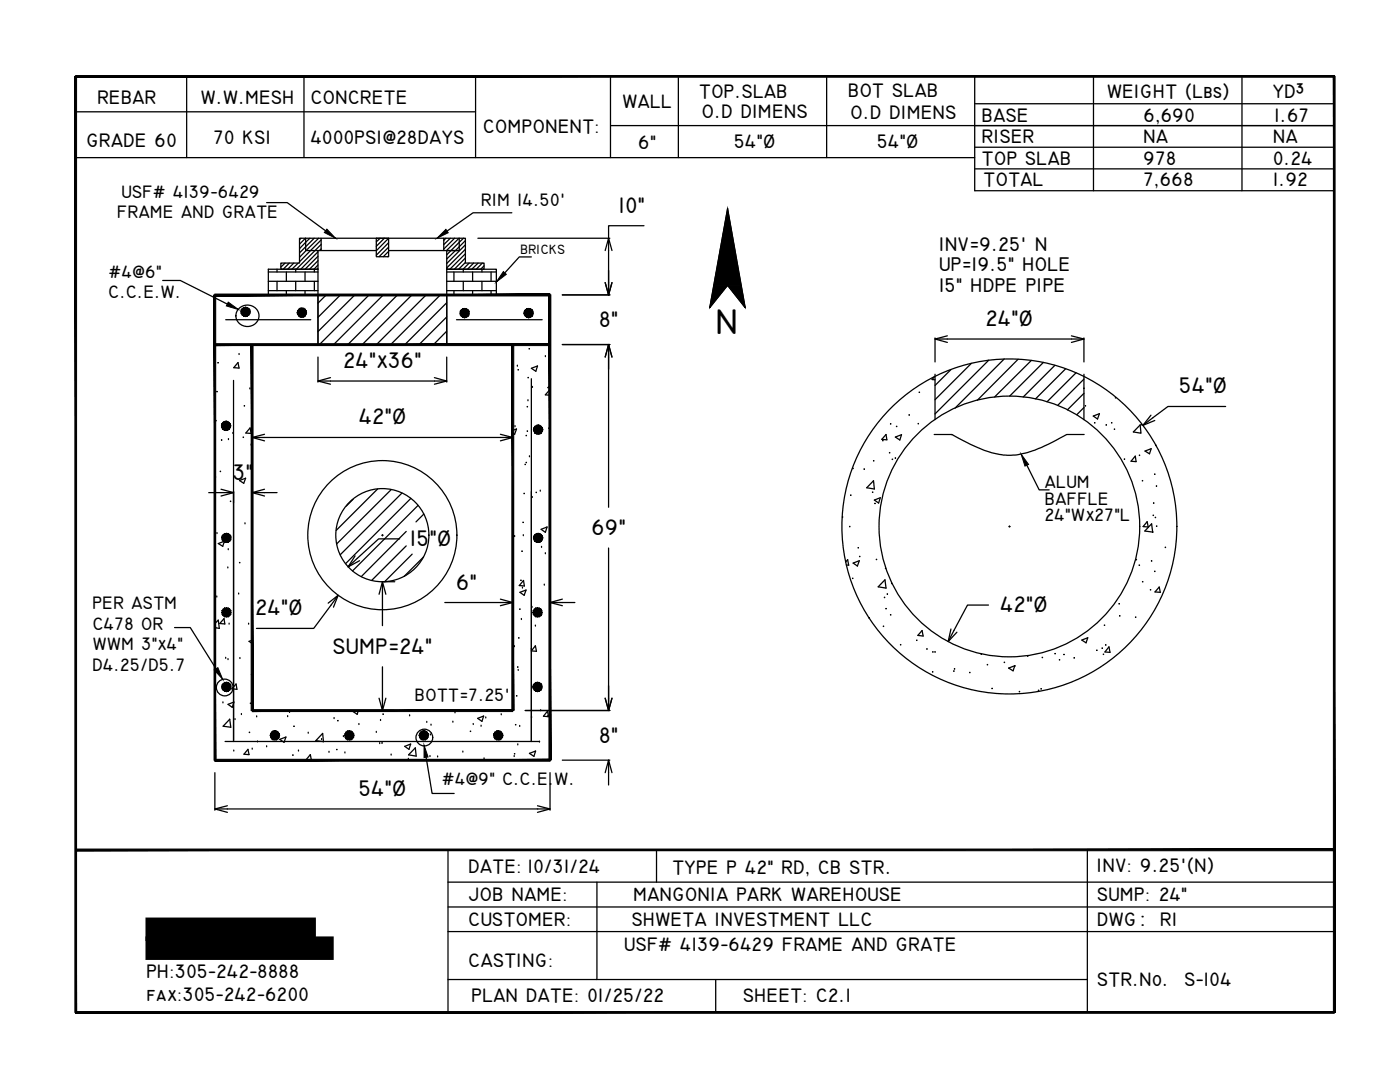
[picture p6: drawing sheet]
<svg xmlns="http://www.w3.org/2000/svg" width="279mm" height="216mm" viewBox="0 0 279 216" stroke-linecap="round" stroke-linejoin="round" font-family="sans-serif">
<!-- layer: 0 -->
<g fill="none" stroke="#000" stroke-width=".25">
<path d="M37.3 15.3v16.2M60.7 15.3v16.2M94.9 15.2v16.3M121.8 15.2v16.3M135.4 15.5v16M165 15.5v16M194.5 15.2v22.9h71.8M218.2 15.5v22.6M247.9 15.5v22.6M15.1 22.3h79.8M15.1 31.5h179.4M121.8 25.1h144.5"/>
<path d="M194.5 20.7h71.8M194.5 29.4h71.8M194.5 33.7h71.8M32.5 56h3.5l9.3 4.7M53.2 40.4h4.1l7.7 5.7M53.6 53.7h9.9v5.1h-9.9zM53.6 54.3h9.9M53.6 56.1h9.9M53.6 58h9.9M55.3 53.7v.6M55.3 56.1v1.9M56.9 52.5l-.9 .8"/>
<path d="M57.2 54.3v1.8M57.2 58v.8M57.7 52.5l-1.2 1.2M58.6 52.5l-1.2 1.2M59 53.7v.6M59 56.1v1.9M59.5 52.5l-1.2 1.2M59.8 47.5h1.2v2.5h2.5v3.7h-7.5v-1.2h3.8zM60.1 47.5l-.3 .3M60.9 54.3v1.8M60.9 58v.8M61 47.5l-1.2 1.2"/>
<path d="M61 47.5h30.7M61.8 47.5l-2 2.1M62.7 47.5l-2.9 3M62.7 53.7v.6M62.7 56.1v1.9M63.5 58.8v9.9M63.5 50.2l-3.5 3.5M63.5 51.1l-2.6 2.6M63.5 52l-1.7 1.7M63.5 52.9l-.8 .8M63.5 50h11.6M63.6 47.5l-3.8 3.9"/>
<path d="M64.1 47.9l-4.3 4.3M64.1 48.8l-5 4.9M64.1 49.7l-.3 .3M64.1 47.5v2.5M65.1 58.8l-1.6 1.7M67.9 58.8l-4.4 4.5M70.8 58.8l-7.3 7.4M73.7 58.8l-9.9 9.9M75.1 47.5h2.5v3.7h-2.5zM75.9 47.5l-.8 .8M76.5 58.8l-9.9 9.9M76.7 47.5l-1.6 1.6"/>
<path d="M77.6 47.5l-2.5 2.5M77.6 48.4l-2.5 2.5M77.6 49.3l-2 1.9M77.6 50.2l-1.1 1M77.6 51.1l-.2 .1M77.6 50h14.1M79.3 58.8l-9.9 9.9M82.2 58.8l-9.9 9.9M85 58.8l-9.9 9.9M87.9 58.8l-9.9 9.9M88.6 47.5v2.5M89 47.5l-.4 .5"/>
<path d="M89.2 53.7h9.9v5.1h-9.9zM89.2 50h2.5v-2.5h1.2v5h3.7v1.2h-7.4zM89.2 58.8v9.9M89.2 54.3h9.9M89.2 56.1h9.9M89.2 58h9.9M89.9 47.5l-1.3 1.3M90.6 54.3v1.8M90.6 58v.8M90.7 47.5l-2.1 2.2M91.6 47.5l-2.5 2.5M92.5 53.7v.6"/>
<path d="M92.5 56.1v1.9M92.5 47.5l-3.3 3.3M92.9 48l-3.7 3.7M92.9 48.9l-3.7 3.7M92.9 49.7l-3.7 3.8M92.9 50.6l-3.1 3.1M92.9 51.5l-2.2 2.2M92.9 52.4l-1.4 1.3M93.6 52.5l-1.2 1.2M94.3 54.3v1.8M94.3 58v.8M94.5 52.5l-1.2 1.2"/>
<path d="M95.4 47.5h26.3M95.4 52.5l-1.3 1.2M96.2 53.7v.6M96.2 56.1v1.9M96.3 52.5l-1.3 1.2M96.6 53l-.7 .7M98 54.3v1.8M98 58v.8M102.2 42.5h-7.8l-5.2 3.6M106 51.3h-2.4l-2.8 3.1M112.2 58.8h9.5M120.8 56.4l.7 2.4 .6-2.4"/>
<path d="M120.8 50l.7-2.5 .6 2.5M128.5 45h-7v13.8M145.2 41.6l3.5 19.8-3.5-4.5-3.6 4.5zM42.9 68.7v-9.9h66.9v9.9M42.9 68.7v83h66.9v-83M42.9 68.7h66.9M45 63.8h17M46.6 75.9v72.1M47.5 72.3l.2 1.1h-1zM47.7 70.7h.1M47.8 61.5a2.22 2.22 0 0 1 3.1-.1 2.22 2.22 0 0 1 .1 3.1 2.22 2.22 0 0 1-3.1 .1 2.22 2.22 0 0 1-.1-3.1zM49.9 77.6h.1"/>
<path d="M50.3 68.7v73.1h52v-73.1M63.5 71.2v5M63.5 76h25.7M66 75.4l-2.5 .6 2.5 .7M86.7 75.4l2.5 .6-2.5 .7M89.2 60.4l-8.4 8.3M89.2 63.2l-5.5 5.5M89.2 66.1l-2.7 2.6M89.2 71.2v5M91.1 63.8h17.1M103.3 73.1h.1M105.4 80h.1"/>
<path d="M106 75.6v72.4M106 73.5l1.3-.5-.4 1.1zM106.3 77.3h.1M108.8 71.2h.1M109.8 78.2l-.1-.4-.9 1 1 .1M109.8 76.9l-.5 .4 .5 .1M112.2 68.7h9.5M120.8 71.2l.7-2.5 .6 2.5M121.5 68.7v32.5M186.5 75.2l-.5 .5 .6 .1M186.6 67.4v4.8M186.6 74.7v9"/>
<path d="M186.6 67.6h29.7M189.1 67l-2.5 .6 2.5 .7M189.8 73.7l-3.2 3.2M193.8 72.5l-7.2 7.3M197.3 71.9l-10.7 10.7M200.4 71.6l-9.8 9.8M203.2 71.7l-8.2 8.2M205.8 71.9l-7.3 7.3M208.2 72.3l-6.7 6.7M210.5 72.9l-6.3 6.3M212.7 73.6l-6 6M213.8 67l2.5 .6-2.5 .7"/>
<path d="M214.8 74.4l-5.8 5.8M216.3 75.6l-5.2 5.3M216.3 78.5l-3.3 3.3M216.3 67.4v4.8M216.3 74.7v9M41.7 98.3h4.9M43 95.3h.1M44.1 97.6l2.5 .7-2.5 .7M45.6 87.7h.1M46.5 86.5h.1M47.8 95.9l1.2-.5-.4 1zM49.9 85.4l.2 1.1-1-.1z"/>
<path d="M50.1 88.8h.1M50.3 98.3h5M50.3 87.3h52M52.8 97.6l-2.5 .7 2.5 .7M52.8 86.7l-2.5 .6 2.5 .7M70.5 99.6l-1.4 1.4M75.4 97.6l-8.3 8.2M78.1 97.7l-10.9 10.8M80.2 98.4l-12.3 12.3M82 99.4l-13 13.1M99.9 86.7l2.4 .6-2.4 .7M102.3 85.9l.8-.3-.4 1.1-.4-.3"/>
<path d="M102.8 85.1h.1M105.7 91.1h.1M106.2 99.3h.1M107.8 98h.1M174.3 95.9l.2 1.7-1.5-.3zM174.5 99.8l1.2-.5-.4 1.1zM176.8 86.7l.2 1.1-1-.1zM178.7 87.2l1.2-.5-.3 1.1zM186.4 86.7h3.5a30 30 0 0 0 10.3 4.1 16.9 16.9 0 0 0 9-2.2l3.7-1.9h3.5M204.9 92.8l2.5 4.9h2M216.3 81.3l-1.4 1.5M218.2 83l1.2-.4-.4 1z"/>
<path d="M226.6 91l.1 1.1-1-.1zM227.5 84.8l.2 1.6-1.5-.2zM228.5 90l1.2-.5-.3 1.1zM229.7 82.8l-1.6 2.1 2.4-1M244.6 81.1h-11.5l-5 3.8M43.3 119.1h.1M43.3 106.5h.1M43.6 108.5l1.2-.5-.3 1zM45.5 113.3h.1M45.6 109.7h.1M47.6 118.5h.1M48.9 104.5h.1"/>
<path d="M67.5 118.8l-4.9 6.6h-11.4M70.9 110.9l-1.4 2.2 2.3-1.2M75.6 118.6l.7-2.5 .7 2.5M76.2 106.8h.3M76.3 106.7v.2M76.3 116.1v8.7M76.5 116.1h2.3M79.8 107.5h-4.2l-6.1 5.6M81.1 106l-9 9.1M81.1 108.9l-6.9 6.9M82.3 110.6l-5.5 5.5M83.4 100.8l-13 13.1"/>
<path d="M84.5 111.1l-3.9 3.9M84.6 102.6l-1.6 1.5M99.9 119.5l2.4 .7-2.4 .7M102.4 105.1h.1M102.7 107.1h.1M103.8 118.2l1.2-.5-.4 1.1zM104.3 117.3h.1M104.4 106.9h.1M104.5 115.8l.1 1.1-1-.1zM108 105.6l1.2-.4-.4 1zM108.1 109.2h.1M108.6 116.8h.1"/>
<path d="M108.8 110.5h.1M112.2 119.5l-2.4 .7 2.4 .7M121.5 109.3v32.5M168.8 112.1l.4-.4 .2 1.1-.5-.1M170.3 112.4l1.2-.5-.4 1zM176.6 115.7l.2 1.6-1.5-.2zM201.3 105.1h.3M201.5 104.9v.3M228.9 104.1l.3 1.1-1.1-.1zM229.8 104.5l.2 1.7-1.5-.2zM231.4 117.1l.2 1.1-1.1-.1zM34.8 125.2h3.2l5.1 8.3"/>
<path d="M42.9 124.4l.7-.7 .2 1.7-.9-.2M43.1 125.4h.1M44.7 123.4l.2 1.1-1-.1zM45 131.4h.1M45.5 131.6h.1M45.7 124.5h.1M47.1 136.5l.2 1h-1zM47.9 131.4h.1M49.6 124.5h.1M50.3 127.8l-.6 .2 .6 .4M65.5 120.4l2-1.6-1 2.4M75.6 139.3l.7 2.5 .7-2.5"/>
<path d="M76.3 133.1v8.7M88.8 120.2h13.5M102.7 129h.1M103.4 133.8h.1M104.1 123.6h.1M106 129.6h.1M106.2 121.2h.1M106.8 124.9h.1M106.8 128.9l.3 1.1-1.1-.1zM109.8 120.2h4.9M120.8 139.3l.7 2.5 .6-2.5M184 125.8l.2 1.1-1-.1z"/>
<path d="M189.8 125.5l-.6 2.5 1.8-1.8M197.3 120.7h-4.2l-3.9 7.3M201.3 133.3l1.2-.5-.3 1.1zM215.9 127.7l1.2-.4-.4 1zM221.3 129.1l.2 1.1-1-.1zM42.9 154.2v7.5M44.5 140.3h.1M44.9 148h62.8M45.5 140.5l1.2-.4-.3 1zM45.8 143.5l.3 1.6-1.6-.2zM46.7 149.9h.1M46.9 143.6h.1"/>
<path d="M48.2 142.6h.1M49.5 149.5l.2 1.1-1-.1zM50.3 149.5h.1M51.2 143h.1M51.4 148h.1M53.2 149h.1M55.8 147.5l1.3-.4-.4 1zM57.4 143h.1M57.8 142.2h.1M59.6 149.9h.1M61.5 146.3h.1M61.9 150.6l.2 1.1-1-.1z"/>
<path d="M64.2 147.6h.1M64.4 146.3l.2 1.7-1.6-.2zM65.7 150.1h.1M66.7 143.4h.1M68.5 147h.1M68.8 150.2h.1M70.9 141.8l-.5 .1 .9 .6 .2-.7M71.6 144.6h.1M75.1 146.1h.1M75.8 148.4h.1M75.9 143.8h.1M78.1 150.7h.1"/>
<path d="M80.8 148.9l1.2-.4-.4 1zM81.5 151.5h.1M81.5 141.8h.1M81.7 142.8h.1M82.9 149.2l.2 1.7-1.6-.3zM85 151.1l1.2 7.2h4.4M85.2 144.1h.1M85.8 151h.1M85.9 146.6h.1M86 144.7h.1M87.3 151h.1M90.4 144.1h.1"/>
<path d="M90.8 142.2h.1M92.4 150.1h.1M94.4 144.6h.1M95.3 143.3l1.2-.4-.3 1zM96 144.9h.1M96 141.8h.1M96.6 151.4h.1M96.9 143.3h.1M97 141.8v.1l-1-.1M100 142.6h.1M102.6 151h.1M103.3 148.6h.1"/>
<path d="M103.7 144.9h.1M104.8 141.8h16.9M105.7 150.3l1.2-.4-.3 1zM106.1 143.2h.1M107.7 148.1h.1M107.9 141.8h.1M109.3 141.9l.2 1.1-1-.1zM109.3 143h.1M109.8 154.2v7.5M112.2 151.7h9.5M120.8 154.2l.7-2.5 .6 2.5M121.5 151.7v4.9"/>
<path d="M42.9 161.4h66.9M45.4 160.8l-2.5 .6 2.5 .7M89.4 169.6v32.4M89.4 176h176.9M107.3 160.8l2.5 .6-2.5 .7M119.1 176v19.5M131 169.6v6.4M217 169.6v32.4M89.4 195.5h127.6M89.4 181h176.9M89.4 185.9h176.9M142.8 195.5v6.5"/>
<path d="M15.1 202v-186.8h251.2v186.8M19.2 202h67.1M266.3 202h-251.2h251.2"/>
<circle cx="76.3" cy="106.8" r="14.9"/>
<circle cx="76.3" cy="106.8" r="9.3"/>
<circle cx="201.4" cy="105" r="33.4"/>
<circle cx="201.4" cy="105.1" r="26"/>
<circle cx="44.9" cy="137.2" r="1.67"/>
<circle cx="84.7" cy="147.2" r="1.67"/>
</g>
<g fill="#000" stroke="#000" stroke-width=".2">
<path d="M65.2 45.7l1.8 1.8-2.3-1.1zM87.2 47.5l1.8-1.7 .5 .6zM100.5 54.2l.5 .5-1.9 1.6zM142.5 56.9h2.7l-3.6 4.5zM145.2 41.6l2.7 15.3h-5.4zM145.2 56.9h2.7l.8 4.5zM43.4 72.4h.2zM45.6 60.3l2 1.5-2.4-.8zM49 62.2h1l-.1 .4zM60.2 62.4h1l-.1 .3zM92.7 62.5h.9v.3zM103.3 73.8h.2z"/>
<path d="M105.5 62.5h.9l-.1 .3zM183.4 78.3h.2zM216.2 77.5h.2zM222.5 79.4h.2zM43 83.9h.2zM44 94v.1zM45.1 85h1l-.1 .3zM48.6 87.2v.1zM104.6 98.4l.1 .1-.1 .1zM104.7 92.7h.2zM107 98.2v.1zM107.4 85.7h.9l-.1 .4z"/>
<path d="M169.7 98.8h.2zM174.3 91.9h.2l-.1 .1zM177.5 90.3v.1zM178 91.7h.2zM181.4 82.8h.1zM183.2 84.5h.1v.1zM203.8 90.6l1.5 2.1-.7 .3zM216.5 81h.2zM220.7 84.8h.2zM221.8 84.4h.2zM227.3 90.8h.2zM227.7 84.8h.1z"/>
<path d="M230.6 88.9h.2zM45.2 107.3h.9v.4zM47.8 112.3h.1zM103.9 115.8h.2zM104.1 109.9l.2 .1-.1 .1zM104.3 104.2h.2zM107.4 107.3h.9l-.1 .4zM168.1 103.2h.1zM169.5 105.1h.2zM170.2 115.3v.2zM171.2 109.3h.2zM171.5 111h.2z"/>
<path d="M174.5 100.5h.2zM174.9 111.6h.1l-.1 .1zM176.5 119.1v.2zM177.9 116.4h.2zM226.7 111.7h.2zM227.3 112.8h.2zM228 116.1h.1zM230 106.2h.1zM230.2 100.4h.1zM230.4 114h.1zM230.5 103.3h.2zM230.8 105h.1z"/>
<path d="M42.8 133.7l.7-.5 1 2.4zM45.2 137.1h.9v.3zM45.2 122.2h.9v.4zM50.1 134.6h.2zM103.3 133.1h.1zM103.5 127.3h.1zM103.7 121.5h.1zM107.3 137.1h.9l-.1 .3zM107.3 122.2h.9l-.1 .4zM176.3 124.9l.1 .1-.1 .1zM184.9 129.5h.2zM186.1 134.1h.1z"/>
<path d="M186.1 130.1h.2zM186.5 130.1h.2zM190.4 133.5h.2zM193.5 134.2h.1zM195.7 130.5h.2zM200.4 132.2h.1zM202.4 132.9h.2zM205 130.9h.2zM207.2 137.8h.1zM207.9 131.2h.2zM212.3 130.6h.1zM214.3 131.3h.2z"/>
<path d="M218.8 129.8h.2zM220.6 128.7h.2zM223.3 120.5h.1zM226.6 123.1h.1zM54.9 146.7h.9l-.1 .4zM58.4 150.7h.1zM69.7 146.7h1l-.1 .4zM74.3 151.7h.2zM76.4 142.5h.1zM84.6 148.7l.8 2.3-.8 .2zM84.6 146.7h.9l-.1 .4zM93.9 145.9h.1l-.1 .1z"/>
<path d="M99.4 146.7h1l-.1 .4zM102.7 150.3v.2zM102.8 144.6h.2z"/>
<path d="M14.9 15.2l.4 186.8v-186.8zM14.9 15.2l.4 186.8h-.4z"/>
<path d="M15.1 15.4h251.2v-.3zM15.1 15.1h251.2l-251.2 .3z"/>
<path d="M42.7 58.8l.4 92.9v-92.9zM42.7 58.8l.4 92.9h-.4z"/>
<path d="M42.9 59.1h66.9v-.4zM42.9 58.7h66.9l-66.9 .4z"/>
<path d="M109.6 58.8l.3 92.9v-92.9zM109.6 58.8l.3 92.9h-.3z"/>
<path d="M48.1 62.6l.2 .3 .7-.7zM48.3 62.9l.7-.7-.4 .9zM49 62.2l-.4 .9 .4 .1z"/>
<path d="M48.3 61.6l-.2 .2 .9 .4zM48.1 61.8l.9 .4h-.9zM48.1 62.2v.4l.9-.4z"/>
<path d="M49 62.2v1l.4-.1zM49 62.2l.7 .7-.3 .2zM49 62.2l.7 .7 .2-.3z"/>
<path d="M49 61.3v.9l.4-.8zM48.6 61.4l.4-.1v.9zM48.3 61.6l.7 .6-.4-.8z"/>
<path d="M49 62.2h1l-.1-.4zM49.7 61.6l.2 .2-.9 .4zM49.4 61.4l-.4 .8 .7-.6z"/>
<path d="M50.1 68.7l.4 73.1v-73.1zM50.1 68.7l.4 73.1h-.4z"/>
<path d="M59.4 62.7l.2 .3 .6-.6zM59.6 63l.6-.6-.3 .8zM60.2 62.4l-.3 .8 .3 .1z"/>
<path d="M59.6 61.7l-.2 .3 .8 .4zM59.4 62l.8 .4h-.9zM59.3 62.4l.1 .3 .8-.3z"/>
<path d="M60.2 62.4v.9l.4-.1zM60.2 62.4l.7 .6-.3 .2zM60.2 62.4l.7 .6 .2-.3z"/>
<path d="M60.2 61.5v.9l.4-.9zM59.9 61.5h.3v.9zM59.6 61.7l.6 .7-.3-.9z"/>
<path d="M60.2 62.4h1l-.1-.4zM60.2 62.4l.7-.7 .2 .3zM60.6 61.5l-.4 .9 .7-.7z"/>
<path d="M91.9 62.8l.2 .3 .6-.6zM92.1 63.1l.6-.6-.3 .8zM92.7 62.5l-.3 .8 .3 .1z"/>
<path d="M92.1 61.8l-.2 .3 .8 .4zM91.9 62.1l.8 .4h-.9zM91.8 62.5l.1 .3 .8-.3z"/>
<path d="M92.7 62.5v.9l.4-.1zM92.7 62.5l.7 .6-.3 .2zM92.7 62.5l.7 .6 .2-.3z"/>
<path d="M92.7 61.6v.9l.4-.9zM92.4 61.6h.3v.9zM92.1 61.8l.6 .7-.3-.9z"/>
<path d="M92.7 62.5h.9v-.4zM92.7 62.5l.7-.7 .2 .3zM93.1 61.6l-.4 .9 .7-.7z"/>
<path d="M102.2 68.7l.3 73.1v-73.1zM102.2 68.7l.3 73.1h-.3z"/>
<path d="M104.6 62.8l.3 .3 .6-.6zM104.9 63.1l.6-.6-.3 .8zM105.5 62.5l-.3 .8 .3 .1z"/>
<path d="M104.9 61.8l-.3 .3 .9 .4zM104.6 62.1l.9 .4h-.9zM104.6 62.5v.3l.9-.3z"/>
<path d="M105.5 62.5v.9l.4-.1zM105.5 62.5l.7 .6-.3 .2zM105.5 62.5l.7 .6 .1-.3z"/>
<path d="M105.5 61.6v.9l.4-.9zM105.2 61.6h.3v.9zM104.9 61.8l.6 .7-.3-.9z"/>
<path d="M105.5 62.5h.9l-.1-.4zM105.5 62.5l.7-.7 .1 .3zM105.9 61.6l-.4 .9 .7-.7z"/>
<path d="M42.9 69h66.9v-.4zM42.9 68.6h66.9l-66.9 .4z"/>
<path d="M44.2 85.3l.3 .3 .6-.6zM44.5 85.6l.6-.6-.4 .8zM45.1 85l-.4 .8 .4 .1z"/>
<path d="M44.5 84.3l-.3 .3 .9 .4zM44.2 84.6l.9 .4h-.9zM44.2 85v.3l.9-.3z"/>
<path d="M45.1 85v.9l.4-.1zM45.1 85l.7 .6-.3 .2zM45.1 85l.7 .6 .2-.3z"/>
<path d="M45.1 84v1l.4-.9zM44.7 84.1l.4-.1v1zM44.5 84.3l.6 .7-.4-.9z"/>
<path d="M45.1 85h1l-.1-.4zM45.1 85l.7-.7 .2 .3zM45.5 84.1l-.4 .9 .7-.7z"/>
<path d="M106.6 86.1l.1 .3 .7-.7zM106.7 86.4l.7-.7-.3 .9zM107.4 85.7l-.3 .9 .3 .1z"/>
<path d="M106.7 85.1l-.1 .3 .8 .3zM106.6 85.4l.8 .3h-.9zM106.5 85.7l.1 .4 .8-.4z"/>
<path d="M107.4 85.7v1l.3-.1zM107.4 85.7l.6 .7-.3 .2zM107.4 85.7l.6 .7 .2-.3z"/>
<path d="M107.4 84.8v.9l.3-.8zM107.1 84.9l.3-.1v.9zM106.7 85.1l.7 .6-.3-.8z"/>
<path d="M107.4 85.7h.9l-.1-.3zM107.4 85.7l.6-.6 .2 .3zM107.7 84.9l-.3 .8 .6-.6z"/>
<path d="M44.3 107.7l.2 .3 .7-.7zM45.2 107.3l-.4 .9-.3-.2zM45.2 107.3l-.4 .9h.4z"/>
<path d="M44.5 106.7l-.2 .3 .9 .3zM44.3 107l.9 .3h-.9zM44.3 107.3v.4l.9-.4z"/>
<path d="M45.2 107.3v.9h.4zM45.2 107.3l.6 .7-.2 .2zM45.2 107.3l.6 .7 .3-.3z"/>
<path d="M45.2 106.4v.9l.4-.8zM44.8 106.5l.4-.1v.9zM44.5 106.7l.7 .6-.4-.8z"/>
<path d="M45.2 107.3h.9v-.3zM45.2 107.3l.6-.6 .3 .3zM45.6 106.5l-.4 .8 .6-.6z"/>
<path d="M106.6 107.7l.1 .3 .7-.7zM107.4 107.3l-.3 .9-.4-.2zM107.4 107.3l-.3 .9h.3z"/>
<path d="M106.7 106.7l-.1 .3 .8 .3zM106.6 107l.8 .3h-.9zM106.5 107.3l.1 .4 .8-.4z"/>
<path d="M107.4 107.3v.9h.3zM107.4 107.3l.6 .7-.3 .2zM107.4 107.3l.6 .7 .2-.3z"/>
<path d="M107.4 106.4v.9l.3-.8zM107.1 106.5l.3-.1v.9zM106.7 106.7l.7 .6-.3-.8z"/>
<path d="M107.4 107.3h.9l-.1-.3zM107.4 107.3l.6-.6 .2 .3zM107.7 106.5l-.3 .8 .6-.6z"/>
<path d="M44.3 137.4l.2 .3 .7-.6zM44.5 137.7l.7-.6-.4 .8zM45.2 137.1l-.4 .8 .4 .1z"/>
<path d="M44.3 122.6l.2 .3 .7-.7zM44.5 122.9l.7-.7-.4 .9zM45.2 122.2l-.4 .9h.4z"/>
<path d="M44.5 136.4l-.2 .3 .9 .4zM44.3 136.7l.9 .4h-.9zM44.3 137.1v.3l.9-.3z"/>
<path d="M44.5 121.5l-.2 .3 .9 .4zM44.3 121.8l.9 .4h-.9zM44.3 122.2v.4l.9-.4z"/>
<path d="M45.2 137.1v.9l.4-.1zM45.2 137.1l.6 .6-.2 .2zM45.2 137.1l.6 .6 .3-.3z"/>
<path d="M45.2 122.2v.9h.4zM45.2 122.2l.6 .7-.2 .2zM45.2 122.2l.6 .7 .3-.3z"/>
<path d="M45.2 136.1v1l.4-.9zM44.8 136.2l.4-.1v1zM44.5 136.4l.7 .7-.4-.9z"/>
<path d="M45.2 121.3v.9l.4-.9zM44.8 121.3h.4v.9zM44.5 121.5l.7 .7-.4-.9z"/>
<path d="M45.2 137.1h.9v-.4zM45.8 136.4l.3 .3-.9 .4zM45.6 136.2l-.4 .9 .6-.7z"/>
<path d="M45.2 122.2h.9v-.4zM45.8 121.5l.3 .3-.9 .4zM45.6 121.3l-.4 .9 .6-.7z"/>
<path d="M106.4 137.4l.2 .3 .7-.6zM106.6 137.7l.7-.6-.4 .8zM107.3 137.1l-.4 .8 .4 .1z"/>
<path d="M106.4 122.6l.2 .3 .7-.7zM106.6 122.9l.7-.7-.4 .9zM107.3 122.2l-.4 .9h.4z"/>
<path d="M106.6 136.4l-.2 .3 .9 .4zM106.4 136.7l.9 .4h-1zM106.3 137.1l.1 .3 .9-.3z"/>
<path d="M106.6 121.5l-.2 .3 .9 .4zM106.4 121.8l.9 .4h-1zM106.3 122.2l.1 .4 .9-.4z"/>
<path d="M107.3 137.1v.9l.3-.1zM107.3 137.1l.7 .6-.4 .2zM107.3 137.1l.7 .6 .1-.3z"/>
<path d="M107.3 122.2v.9h.3zM107.3 122.2l.7 .7-.4 .2zM107.3 122.2l.7 .7 .1-.3z"/>
<path d="M107.3 136.1v1l.3-.9zM106.9 136.2l.4-.1v1zM106.6 136.4l.7 .7-.4-.9z"/>
<path d="M107.3 121.3v.9l.3-.9zM106.9 121.3h.4v.9zM106.6 121.5l.7 .7-.4-.9z"/>
<path d="M107.3 137.1h.9l-.1-.4zM107.3 137.1l.7-.7 .1 .3zM107.6 136.2l-.3 .9 .7-.7z"/>
<path d="M107.3 122.2h.9l-.1-.4zM107.3 122.2l.7-.7 .1 .3zM107.6 121.3l-.3 .9 .7-.7z"/>
<path d="M54 147.1l.2 .3 .7-.7zM54.2 147.4l.7-.7-.4 .9zM54.9 146.7l-.4 .9 .4 .1z"/>
<path d="M54.2 146.1l-.2 .3 .9 .3zM54 146.4l.9 .3h-1zM53.9 146.7l.1 .4 .9-.4z"/>
<path d="M54.9 146.7v1l.3-.1zM54.9 146.7l.6 .7-.3 .2zM54.9 146.7l.6 .7 .2-.3z"/>
<path d="M54.9 145.8v.9l.3-.8zM54.5 145.9l.4-.1v.9zM54.2 146.1l.7 .6-.4-.8z"/>
<path d="M54.9 146.7h.9l-.1-.3zM54.9 146.7l.6-.6 .2 .3zM55.2 145.9l-.3 .8 .6-.6z"/>
<path d="M68.9 147.1l.1 .3 .7-.7zM69 147.4l.7-.7-.4 .9zM69.7 146.7l-.4 .9 .4 .1z"/>
<path d="M69 146.1l-.1 .3 .8 .3zM68.9 146.4l.8 .3h-.9zM68.8 146.7l.1 .4 .8-.4z"/>
<path d="M69.7 146.7v1l.4-.1zM69.7 146.7l.7 .7-.3 .2zM69.7 146.7l.7 .7 .2-.3z"/>
<path d="M69.7 145.8v.9l.4-.8zM69.3 145.9l.4-.1v.9zM69 146.1l.7 .6-.4-.8z"/>
<path d="M69.7 146.7h1l-.1-.3zM69.7 146.7l.7-.6 .2 .3zM70.1 145.9l-.4 .8 .7-.6z"/>
<path d="M83.7 147.1l.2 .3 .7-.7zM83.9 147.4l.7-.7-.4 .9zM84.6 146.7l-.4 .9 .4 .1z"/>
<path d="M83.9 146.1l-.2 .3 .9 .3zM83.7 146.4l.9 .3h-.9zM83.7 146.7v.4l.9-.4z"/>
<path d="M84.6 146.7v1l.3-.1zM84.6 146.7l.6 .7-.3 .2zM84.6 146.7l.6 .7 .2-.3z"/>
<path d="M84.6 145.8v.9l.3-.8zM84.2 145.9l.4-.1v.9zM83.9 146.1l.7 .6-.4-.8z"/>
<path d="M84.6 146.7h.9l-.1-.3zM84.6 146.7l.6-.6 .2 .3zM84.9 145.9l-.3 .8 .6-.6z"/>
<path d="M98.6 147.1l.2 .3 .6-.7zM98.8 147.4l.6-.7-.3 .9zM99.4 146.7l-.3 .9 .3 .1z"/>
<path d="M98.8 146.1l-.2 .3 .8 .3zM98.6 146.4l.8 .3h-.9zM98.5 146.7l.1 .4 .8-.4z"/>
<path d="M99.4 146.7v1l.4-.1zM99.4 146.7l.7 .7-.3 .2zM99.4 146.7l.7 .7 .2-.3z"/>
<path d="M99.4 145.8v.9l.4-.8zM99.1 145.9l.3-.1v.9zM98.8 146.1l.6 .6-.3-.8z"/>
<path d="M99.4 146.7h1l-.1-.3zM99.4 146.7l.7-.6 .2 .3zM99.8 145.9l-.4 .8 .7-.6z"/>
<path d="M50.3 142h52v-.4zM50.3 141.6h52l-52 .4z"/>
<path d="M42.9 151.9h66.9v-.4zM42.9 151.5h66.9l-66.9 .4z"/>
<path d="M15.2 169.4v.4l250.9-.4zM15.2 169.8l250.9-.4v.4z"/>
<path d="M15.1 201.8v.4l251.2-.4zM15.1 202.2l251.2-.4v.4z"/>
<path d="M266.1 15.2v186.8h.3zM266.1 15.2h.3v186.8z"/>
<circle cx="43.3" cy="78.1" r=".07"/>
<circle cx="105.4" cy="75.3" r=".07"/>
<circle cx="105.6" cy="69.6" r=".07"/>
<circle cx="42.9" cy="89.7" r=".07"/>
<circle cx="44.2" cy="87.8" r=".07"/>
<circle cx="48.8" cy="81" r=".07"/>
<circle cx="105" cy="92.3" r=".07"/>
<circle cx="105" cy="86.9" r=".07"/>
<circle cx="105.2" cy="86" r=".07"/>
<circle cx="105.2" cy="81.1" r=".07"/>
<circle cx="109.5" cy="85.4" r=".07"/>
<circle cx="170.2" cy="93.5" r=".07"/>
<circle cx="172.5" cy="93.6" r=".07"/>
<circle cx="174.1" cy="98.2" r=".07"/>
<circle cx="176.2" cy="87.9" r=".07"/>
<circle cx="177.7" cy="84.6" r=".07"/>
<circle cx="178.7" cy="91.4" r=".07"/>
<circle cx="178.9" cy="85.1" r=".07"/>
<circle cx="218.5" cy="84.4" r=".07"/>
<circle cx="222.4" cy="85.6" r=".07"/>
<circle cx="224.4" cy="91.6" r=".07"/>
<circle cx="228" cy="95.9" r=".07"/>
<circle cx="230.5" cy="94.6" r=".07"/>
<circle cx="230.8" cy="97" r=".07"/>
<circle cx="46" cy="100" r=".07"/>
<circle cx="176.7" cy="113.4" r=".07"/>
<circle cx="177.1" cy="118.5" r=".07"/>
<circle cx="229.6" cy="117.7" r=".07"/>
<circle cx="229.8" cy="111.9" r=".07"/>
<circle cx="230.2" cy="102.8" r=".07"/>
<circle cx="232.6" cy="109.2" r=".07"/>
<circle cx="103.1" cy="138.8" r=".07"/>
<circle cx="173.4" cy="123.3" r=".07"/>
<circle cx="176.8" cy="121.4" r=".07"/>
<circle cx="177.7" cy="122.7" r=".07"/>
<circle cx="179.7" cy="128.6" r=".07"/>
<circle cx="183" cy="127.8" r=".07"/>
<circle cx="190.4" cy="133.9" r=".07"/>
<circle cx="197.1" cy="132.6" r=".07"/>
<circle cx="198" cy="137.4" r=".07"/>
<circle cx="203.4" cy="138" r=".07"/>
<circle cx="207.8" cy="137.4" r=".07"/>
<circle cx="210.6" cy="130.4" r=".07"/>
<circle cx="211.4" cy="131.6" r=".07"/>
<circle cx="220" cy="129.3" r=".07"/>
<circle cx="220.2" cy="130.5" r=".07"/>
<circle cx="220.4" cy="124.7" r=".07"/>
<circle cx="223.5" cy="122.9" r=".07"/>
<circle cx="49.8" cy="146.1" r=".07"/>
<circle cx="50" cy="140.3" r=".07"/>
<circle cx="58.7" cy="144.9" r=".07"/>
<circle cx="67.2" cy="149.6" r=".07"/>
<circle cx="67.4" cy="143.8" r=".07"/>
<circle cx="76.2" cy="148.2" r=".07"/>
<circle cx="85.1" cy="147" r=".07"/>
</g>
<path d="M29.2 183.3h33.7v4.3h-33.7zM29.2 187h37.2v4.4h-37.2z" fill="#000" stroke="#000" stroke-width=".35"/>
<text font-size="7.2" x="142.9" y="66.6">N</text>
<text font-size="4.7" x="227.5" y="184.8">:</text>
<g font-size="4.5">
<text x="123.5" y="42.5">10&quot;</text>
<text x="119.5" y="65.3">8&quot;</text>
<text x="196.8" y="65">24&quot;Ø</text>
<text x="68.5" y="73.5">24&quot;x36&quot;</text>
<text x="235.3" y="78.5">54&quot;Ø</text>
<text x="71.7" y="84.7">42&quot;Ø</text>
<text x="46.5" y="95.8">3&quot;</text>
<text x="118" y="106.8">69&quot;</text>
<text x="81.9" y="109">15&quot;Ø</text>
<text x="91" y="117.7">6&quot;</text>
<text x="51" y="122.8">24&quot;Ø</text>
<text x="199.6" y="122.2">42&quot;Ø</text>
<text x="66.4" y="130.4">SUMP=24&quot;</text>
<text x="119.5" y="148.3">8&quot;</text>
<text x="71.6" y="158.8">54&quot;Ø</text>
</g>
<g font-size="4">
<text x="187.4" y="50">INV=9.25' N</text>
<text x="187.4" y="54.1">UP=19.5&quot; HOLE</text>
<text x="187.4" y="58.3">15&quot; HDPE PIPE</text>
</g>
<g font-size="3.9">
<text x="19.4" y="20.7">REBAR</text>
<text x="40" y="20.7">W.W.MESH</text>
<text x="62" y="20.7">CONCRETE</text>
<text x="124.2" y="21.5">WALL</text>
<text x="139.5" y="19.6">TOP.SLAB</text>
<text x="140.1" y="23.5">O.D DIMENS</text>
<text x="169.2" y="19.4">BOT SLAB</text>
<text x="169.8" y="23.8">O.D DIMENS</text>
<text x="220.9" y="19.5">WEIGHT (Lbs)</text>
<text x="254" y="19.5">YD³</text>
<text x="17.2" y="29.4">GRADE 60</text>
<text x="42.6" y="28.7">70 KSI</text>
<text x="62" y="28.8">4000PSI@28DAYS</text>
<text x="96.4" y="26.5">COMPONENT:</text>
<text x="127.4" y="29.6">6&quot;</text>
<text x="146.5" y="29.5">54&quot;Ø</text>
<text x="175" y="29.5">54&quot;Ø</text>
<text x="196" y="24.3">BASE</text>
<text x="196" y="28.5">RISER</text>
<text x="228.2" y="24.3">6,690</text>
<text x="228.2" y="28.5">NA</text>
<text x="254.1" y="28.5">NA</text>
<text x="254.3" y="24.3">1.67</text>
<text x="196" y="32.9">TOP SLAB</text>
<text x="228.2" y="32.9">978</text>
<text x="254.1" y="32.9">0.24</text>
<text x="196.3" y="37.1">TOTAL</text>
<text x="228.2" y="37.1">7,668</text>
<text x="254.1" y="37.2">1.92</text>
<text x="93.5" y="179.7">JOB NAME:</text>
<text x="93.5" y="174.2">DATE: 10/31/24</text>
<text x="126.4" y="179.7">MANGONIA PARK WAREHOUSE</text>
<text x="134.2" y="174.4">TYPE P 42&quot; RD, CB STR.</text>
<text x="218.9" y="174.1">INV: 9.25'(N)</text>
<text x="218.9" y="179.9">SUMP: 24&quot;</text>
<text x="93.5" y="184.7">CUSTOMER:</text>
<text x="126.1" y="184.7">SHWETA INVESTMENT LLC</text>
<text x="218.9" y="184.8">DWG</text>
<text x="231.5" y="184.8">RI</text>
<text x="124.5" y="189.7">USF# 4139-6429 FRAME AND GRATE</text>
<text x="29.2" y="195.2">PH:305-242-8888</text>
<text x="93.5" y="193">CASTING:</text>
<text x="218.9" y="196.8">STR.No.</text>
<text x="236.4" y="196.8">S-104</text>
<text x="29.2" y="199.8">fax:305-242-6200</text>
<text x="94.1" y="200">PLAN DATE: 01/25/22</text>
<text x="148.3" y="199.9">SHEET: C2.1</text>
</g>
<g font-size="3.6">
<text x="24.2" y="39.5">USF# 4139-6429</text>
<text x="96" y="41.1">RIM 14.50'</text>
<text x="23.4" y="43.5">FRAME AND GRATE</text>
<text x="21.7" y="59.5">C.C.E.W.</text>
<text x="21.7" y="55.4">#4@6&quot;</text>
<text x="208.5" y="97.5">ALUM</text>
<text x="208.5" y="100.7">BAFFLE</text>
<text x="208.5" y="103.9">24&quot;Wx27&quot;L</text>
<text x="18.5" y="121.5">PER ASTM</text>
<text x="18.5" y="125.6">C478 OR</text>
<text x="18.5" y="129.8">WWM 3&quot;x4&quot;</text>
<text x="18.5" y="133.9">D4.25/D5.7</text>
<text x="82.8" y="139.9">BOTT=7.25'</text>
<text x="88.2" y="156.6">#4@9&quot; C.C.E.W.</text>
</g>
<text font-size="2.7" x="103.8" y="50.6">BRICKS</text>
</svg>
